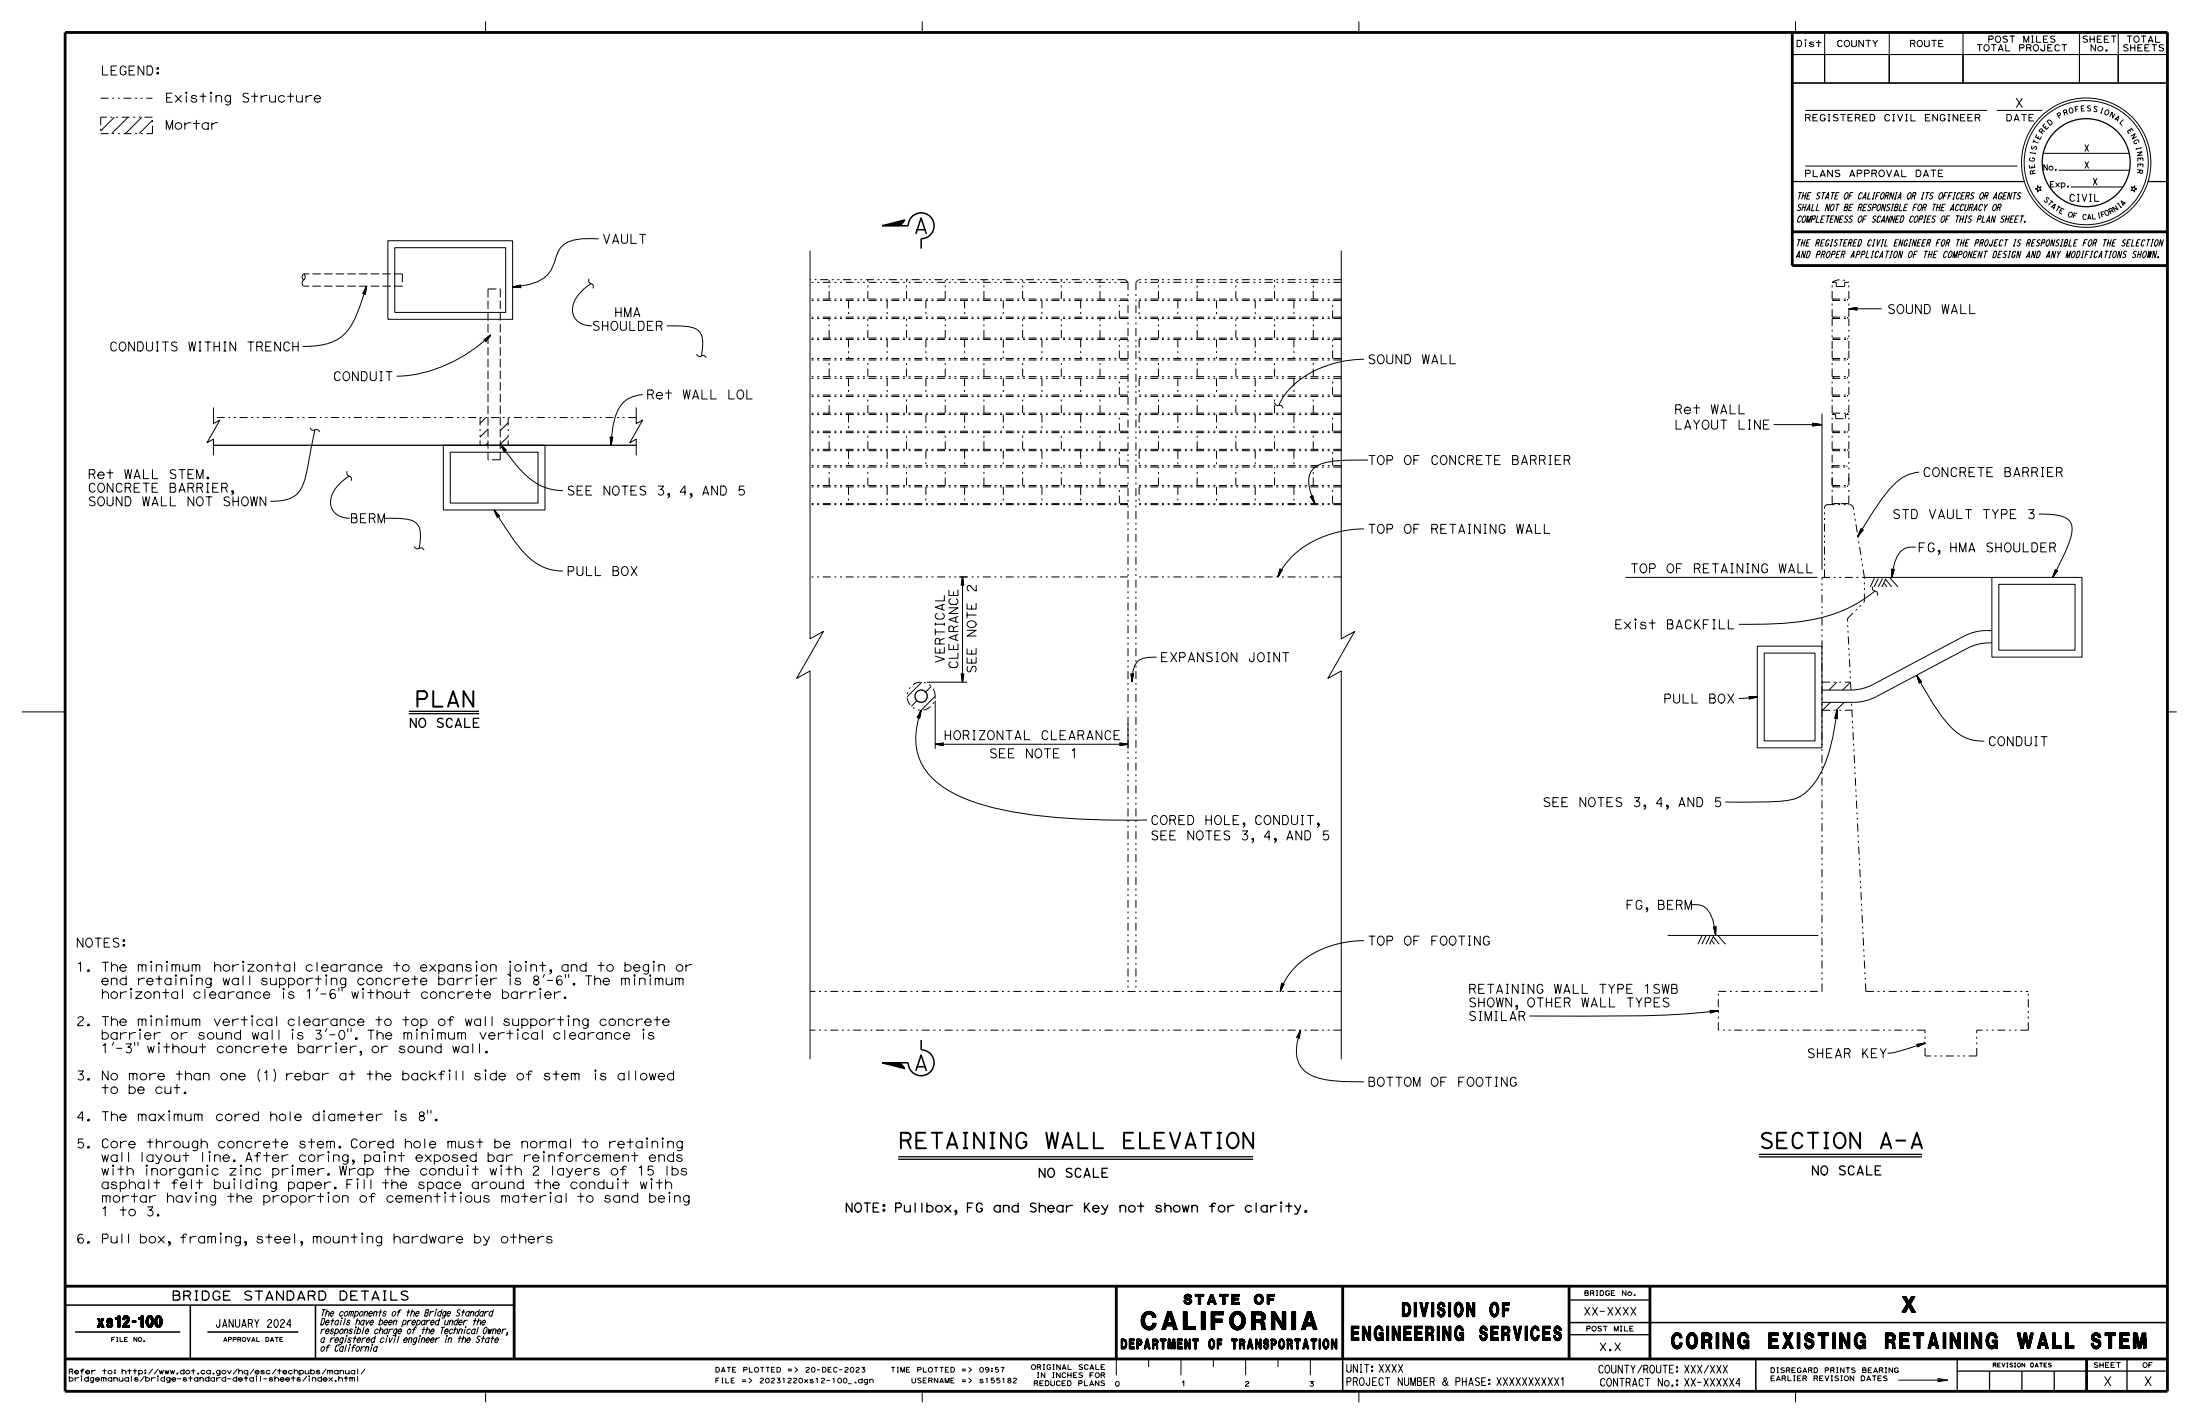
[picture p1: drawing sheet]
<svg xmlns="http://www.w3.org/2000/svg" width="432mm" height="279mm" viewBox="0 0 432 279" stroke-linecap="round" stroke-linejoin="round" font-family="sans-serif">
<g fill="none" stroke="#000" stroke-width=".2">
<path d="M36.6 18.8v1.3M41.4 18.8v1.3M95.3 4.2v2.2M181 4.2v2.2M266.7 4.2v2.2M351.8 10.7h6.3v5.6h-6.3zM351.8 10.7h73.6M352.4 4.2v2.2M354.4 8.3v.9M358.1 10.7h12.7v5.6h-12.7zM358.1 6.4v9.9M370.8 6.4v9.9"/>
<path d="M370.8 10.7h14.5v5.6h-14.5zM385.3 10.7h22.8v5.6h-22.8zM385.3 6.4v9.9M408.1 6.4v9.9M408.1 10.7h7.7v5.6h-7.7zM415.8 6.4v9.9M415.8 10.7h9.6v5.6h-9.6zM22.5 23l-2.7 2.7M25.1 23l-3.2 3.2M27.8 23l-3.2 3.2M29.9 23.6l-2.6 2.6M354.3 32.6h41.7"/>
<path d="M354.3 21.7h35.7M391.9 21.7h9M399.9 36.4l.3 .4 .4-.1-.2 .3 .2 .4-.4-.1-.3 .4v-.5l-.4-.1 .4-.2zM401 30.1h16.9M404 33.4h14M406.5 36.7h10.2M418.3 36.7l.4 .1 .3-.3v.4l.4 .2-.4 .1v.5l-.3-.4-.4 .1 .2-.4zM72 56.1l-.5 1.5M72 56.1l-.7 1.5M72 56.1l-.8 1.6 .3-.1M72 56.1l-.4 1.6M72 56.1l-.3 1.7-.2-.2"/>
<path d="M72 56.1l-.6 1.5M72 56.1l-.3 1.7M72 56.2l-1.1 3.2a14.2 14.2 0 0 1-3.7 6.5 11.5 11.5 0 0 1-7.8 2.1M76.1 47.2h24.5v15.5h-24.5zM77.5 48.6h21.8v12.7h-21.8zM100.6 56.3l1.7 .2-.1-.2M100.6 56.3h1.6M100.6 56.3l1.6 .1M102.1 56.2l-1.5 .1M102.1 56.2l.1 .1M102.1 56.1l-1.5 .2M102.2 56.3h-1.6"/>
<path d="M102.2 56l-.1 .2M102.2 56l.1-.1-1.7 .4M102.2 56l-1.6 .3M115.6 54.7a.84 .84 0 0 0 .7 1.1l.1 .8M116 55.6a7.6 7.6 0 0 0-3.6 4.7 3.1 3.1 0 0 0 2.7 3.5l1 .1M117.5 46.9a11.7 11.7 0 0 0-6.6 .9 6.1 6.1 0 0 0-2.1 3.7 5.8 5.8 0 0 1-4.7 4.3l-3.5 .5M159 49.2v76.1l2.6-1.4-5.2 9.2 2.6-1.4v76.1M263.3 49.2v76.1l2.6-1.4-5.3 9.2 2.7-1.4v76.1M41.9 80v3.1l1.3-.7-2.6 4.5 1.3-.7v3.1M95.2 66.8l.1 .2M96.3 65.7a28.2 28.2 0 0 1-18.4 8.1M96.3 65.7l-1 1.2"/>
<path d="M96.3 65.7l-1.1 1.1M96.3 65.7l-1 1.4v-.1M96.3 65.7l-1.2 1.1M96.3 65.7l-1 1.3M96.3 65.7l-1.3 1M96.3 65.7l-1.4 1 .3 .1M124.9 80v3.1l1.2-.7-2.5 4.5 1.3-.7v3.1M126.1 77.4a5.8 5.8 0 0 0-5.6 5.2l-.4 3-.2 1.8M130.9 63.9h1.3a10.1 10.1 0 0 1 4.6 .8 2.9 2.9 0 0 1 1.1 2.6l-.2 2.5M136.7 69.5a.85 .85 0 0 0 1.3 .2l.6 .5M250.1 79a.84 .84 0 0 0 1.3 .5l.4 .6M267.7 70.5a20.8 20.8 0 0 0-14.5 5.7l-1.6 2.1-.6 1.2"/>
<path d="M362.9 60.6h6.4M362.9 60.6l1.6 .2M362.9 60.6l1.6 .1M362.9 60.6l1.5 .1M364.4 60.5l-1.5 .1M364.5 60.4l-.1 .2 .1 .3-1.6-.3M364.5 60.4v-.1l-1.6 .3M364.5 60.4l-1.6 .2M60.9 84a.85 .85 0 0 0 1.3 .3l.6 .4M61.8 84.4l-1.3 6.8a10 10 0 0 1-2.3 5.8 6 6 0 0 1-3.7 1.3l-1.4 .1M68.1 92.5a.84 .84 0 0 0 .8 1.1v.7M68.5 93.4a7.6 7.6 0 0 0-3.6 4.6 3.1 3.1 0 0 0 2.7 3.6l1.1 .1"/>
<path d="M87 87.4h20v12.7h-20zM88.4 88.7h17.2v10h-17.2zM95.4 81.9l-1.2 1.2M95.8 84.2l-1.6 1.6M95.8 86.9l-.5 .5M98.2 87.2l.8 1.4M98.2 87.2l.9 1.2M98.2 87.2l1.1 1.2M98.2 87.2l1.2 1.1-.3 .1M98.2 87.2l.8 1.3M98.2 87.2l1.1 1.1M98.2 87.2l1 1.2"/>
<path d="M98.2 87.2l.8 1.5v-.2M98.2 87.2a32.5 32.5 0 0 0 6.5 7.2 9.9 9.9 0 0 0 5.8 1.9M99.1 88.4l-.1 .1M99.7 85.6l-1.5 1.6M99.7 82.9l-1.5 1.6M119.8 85.7l.1 1.7M119.9 85.8l.1 .1M119.9 85.8l-.2-.1 .2 1.7M119.9 85.8v1.6M120 85.9l-.1 1.5M120.1 85.8l-.2 1.6M120.1 85.8l.2-.1-.4 1.7"/>
<path d="M120.1 85.8l-.1 .1M120.2 85.8l-.3 1.6M257.2 97.4l.9 1.4M257.3 97.4h-.2l1 1.4M257.3 97.4l.8 1.4M257.3 97.4l.2 .1M257.4 97.4l.7 1.4M257.5 97.5l.6 1.3M257.5 97.4l.6 1.4M257.5 97.3l.1-.1 .5 1.6M257.5 97.3v.2M257.5 97.3l.6 1.5"/>
<path d="M257.6 97.3l.5 1.5M268.5 90.3h-4.4a9.8 9.8 0 0 0-6.3 1.7 3.8 3.8 0 0 0-.8 3.7l1.1 3.1M348.1 83.3h9.4M355.7 83.1l1.8 .2M355.8 83.2l-.1-.2 1.8 .3M355.8 83.2l.1 .1M355.8 83.2l1.7 .1M355.9 83.3h1.6M355.9 83.3l-.1 .2M357.5 83.3l-1.7 .1M357.5 83.3l-1.7 .2M357.5 83.3l-1.8 .3 .1-.1"/>
<path d="M357.5 83.3l-1.8 .2M357.6 81.2v30.6M376.7 92.6a8.7 8.7 0 0 0-6.4 4.1l-2 2.7-3.7 5.8M75.5 101.7h1.3a10.1 10.1 0 0 1 4.6 .7 2.9 2.9 0 0 1 1.1 2.7l-.2 2.5M81.3 107.2a.85 .85 0 0 0 1.3 .3l.6 .4M97 100.1l.8 1.2M97 100.1l1.1 1.2h-.2M97 100.1l.7 1.4M97 100.1l.7 1.3M97 100.1l1 1.2M97 100.1l.7 1.5M97 100.1l.9 1.2"/>
<path d="M97 100.1l.6 1.5 .1-.1M97 100.1a43 43 0 0 0 7.1 9.5 9.4 9.4 0 0 0 6.4 2.4M97.8 101.3l-.1 .2M97.9 101.3h-.1M188.2 113.2h1.6M188.9 113.2l-.3 1.7 .3-.2 .2 .1M188.9 113.2l-.2 1.6M188.9 113.2v20.7M188.9 113.2l.3 1.7-.1-.1M188.9 113.2l-.1 1.6M188.9 113.2l-.1 1.5M188.9 113.2l.2 1.6"/>
<path d="M188.9 113.2l.1 1.5M251.3 111.6l-.5 1.6M251.3 111.7l-.1-.1-.4 1.6M251.3 111.7l-.5 1.5M251.3 111.7l.1 .1M251.4 111.8l-.6 1.4M251.5 111.8l-.7 1.4M251.6 111.8l-.8 1.4M251.6 111.8h.1l-.9 1.4M251.6 111.8h-.2M251.7 111.8l-.9 1.4M267.7 103.8a19.8 19.8 0 0 0-15.5 6.9l-1.4 2.5"/>
<path d="M319 113.3h37.7M365.3 103.7l-.7 1.5M365.3 103.8v-.1l-.7 1.5M365.3 103.8l-.7 1.4M365.3 103.8l.1 .2M365.4 103.9l-.8 1.3M365.4 104l.3-.1-1.1 1.3M365.4 104l-.8 1.2M365.5 104l-.9 1.2M365.6 104l-1 1.2M365.7 104l-1.1 1.2M365.9 113.3h25.1"/>
<path d="M367.5 115.1a.85 .85 0 0 0 .9 1l.1 .8M367.9 113.5l-.8 1.6M368 116a29 29 0 0 1-16.9 6.2l-4.9 .3h-4.9M368.7 113.5l-.9 1.6M369.5 113.5l-.8 1.6M369.5 115.1h.1M369.8 114.4l.6 .7M370.1 113.7l1.2 1.4M370.2 113.5l-.8 1.6M370.9 113.4l1.6 1.7M371.3 111.7v1.6M371.4 111.7l-.1-.1v1.7"/>
<path d="M371.4 111.7l.1 .1M371.4 111.7l-.1 1.6M371.5 111.8l-.2 1.5M371.6 111.8l-.3 1.5M371.7 111.7l-.2 .1M371.7 111.7h.1l-.5 1.6M371.7 111.7l-.4 1.6M371.8 111.7l-.5 1.6M376 107.4a3.4 3.4 0 0 0-4.1 2.8l-.6 3.1M391 113.3h17.6v15.6h-17.6zM392.3 114.7h15v12.9h-15zM400.1 100.9a11.1 11.1 0 0 1 5.7 .9 2.57 2.57 0 0 1 .8 2.8 35.1 35.1 0 0 1-3.7 8.7"/>
<path d="M403.5 111.8l-.6 1.5M403.5 111.8l.1 .2M403.5 111.8l-.1-.1-.5 1.6M403.5 111.9l-.6 1.4M403.6 112l.3-.1-1 1.4M403.6 112l-.7 1.3M403.7 112l-.8 1.3M403.8 112l-.9 1.3M4.3 139.7h8.5M180 137.5l-1.1 1.1M180.8 139.4l-.4 1.4M180.8 139.4l-.8 1.4h.1"/>
<path d="M180.8 139.4l-.3 1.6-.2-.2M180.8 139.4l-.7 1.4M180.8 139.4l-.6 1.4M180.8 139.4l-.3 1.6M180.8 139.4l-.4 1.5M180.8 139.4l-.5 1.4M180.8 139.4a12.7 12.7 0 0 0 .2 10.8 16.4 16.4 0 0 0 8.8 6.7 71.7 71.7 0 0 0 21.5 3.8l6.7 .2h7.1M180.9 133.8l-2.9 2.9M181.9 133.9h7.9M182.8 134.7l-1.1 1.1M183.6 136.6l-2.8 2.8M183.6 137.5v9.4"/>
<path d="M188.7 132.2l.2 1.7M188.8 132.3l-.2-.1 .3 1.7M188.8 132.3l.1 1.6M188.8 132.3h.3M189 132.3l-.1 1.6M189.1 132.3l-.2 1.6M189.1 132.3l.1-.1-.3 1.7M189.1 132.2l-.2 1.7M222 132.2l.2 1.6M222.1 132.2l.1 .1M222.1 132.2l-.1-.1 .2 1.7M222.1 132.2l.1 1.6"/>
<path d="M222.2 132.3v1.5M222.2 132.3l.3-.1-.3 1.6M222.3 132.3l-.1 1.5M222.4 132.2l-.2 1.6M227 128.9a6.1 6.1 0 0 0-3.6 .8 4.1 4.1 0 0 0-1.1 2.9l-.1 1.2M321 122.1v1.3M343.3 136.7l1.6 .1M343.3 136.8h1.6M343.4 136.9l-.1 .1M344.9 136.8l-3.6 .3M344.9 136.8l-1.6 .2M344.9 136.8l-1.5 .2"/>
<path d="M344.9 136.8l-1.5 .1M344.9 126.8h12.7v19.9h-12.7zM344.9 136.8l-1.6 .4v-.2M344.9 136.8h-1.5M344.9 136.8l-1.6 .3M344.9 136.8l-1.7-.2 .2 .3M346.3 128.1h9.9v17.3h-9.9zM357.8 133.8l-.2 .3M359.3 137.8l-1.6 1.6M360.5 133.8l-1.5 1.6M360.5 139.4a32 32 0 0 1-3.8 13.5 8.1 8.1 0 0 1-7.1 4.3l-11 .2M360.5 139.4l.1 1.7-.1-.1"/>
<path d="M360.5 139.4l-.3 1.5M360.5 139.4l-.2 1.5M360.5 139.4l.1 1.6M360.5 139.4v1.6M360.5 139.4l-.3 1.6M360.5 139.4l-.4 1.6 .1-.1M360.5 139.4l-.1 1.5M361.9 137.8l-1.5 1.6M363.2 133.9l-1.5 1.5M376.2 132.5l1.3 2.4a29.8 29.8 0 0 0 7 9.1 8.1 8.1 0 0 0 5 1.4M376.2 132.5l.8 1.3M376.2 132.5l.6 1.5"/>
<path d="M376.2 132.5l1 1.3h-.2M376.2 132.5l.6 1.4M376.2 132.5l.9 1.3M376.2 132.5l.5 1.6 .2-.3M376.2 132.5l.7 1.3M376.9 133.8h.1M391 123.7a10.1 10.1 0 0 0-5.5 1.1l-19 10-2.6 .6h-6.3M391 126.1a9.7 9.7 0 0 0-4.9 1.1l-19.1 10-2.5 .6h-6.9M425.4 139.7h1.8M180.3 140.8h-.2M183.6 146l1.6 .2M183.6 146h37.8"/>
<path d="M183.6 146l1.5 .2M183.6 146l1.5 .1M185.1 146h-1.5M185.1 145.9l.1-.1-1.6 .2M185.1 145.9l-1.5 .1M185.1 145.9l-.1 .1 .2 .3-1.6-.3M185.2 145.8l-1.6 .2M219.8 145.8l1.6 .2M219.8 145.9l-.1-.1 1.7 .2M219.8 145.9l.1 .1-.2 .3 1.7-.3M219.8 145.9l1.6 .1M219.9 146h1.5"/>
<path d="M221.4 146l-1.5 .1M221.4 146l-1.6 .2M221.4 142v4.9M360.4 140.9l.1 .1M360.4 140.9h-.2M332 177.5a3.4 3.4 0 0 1 4.1 2.9l.6 3M25.7 194.6v1.3M29.7 189.3v1.3M29.7 200v1.2M32.8 189.3v1.3M32.8 200v1.2M34.5 192v1.2"/>
<path d="M37.6 192v1.2M47.7 189.3v1.3M49.5 200v1.2M55.7 194.6v1.3M62.4 193.8l-.3 .6M64 192v1.2M66.5 193.8v.6M67.1 193.8v.6M71.3 194.6v1.3M93.5 189.3v1.3M93.5 192v1.2M100.1 192v1.2"/>
<path d="M100.1 189.3v1.6a.28 .28 0 0 1-.1 .3 .28 .28 0 0 1-.3-.1M103.2 189.3v1.3M106 194.6v1.3M106.9 191.2l-.3 .6M111 191.2v.6M111.6 200v1.2M111.6 191.2v.6M124.5 192v1.2M127.6 192v1.2M128.3 189.3v1.3M251.6 192.9l-.3 1.6M251.6 193l-.1-.2-.2 1.7"/>
<path d="M251.6 193l-.3 1.5M251.6 193l.2 .1M251.7 193l-.4 1.5M251.8 193.1l-.5 1.4M251.9 193.1l.2-.1-.8 1.5M251.9 193.1h-.1M251.9 193.1l-.6 1.4M252 193l-.7 1.5M267.7 184.6a18.6 18.6 0 0 0-14.5 6.3l-1.4 2.3-.5 1.3M327.3 183.5h29.6M334.1 183.6l-.9 1.7M334.8 183.6l-.8 1.7"/>
<path d="M335.6 183.6l-.8 1.7M335.7 185.2l.1 .1M335.8 198.5l-.1 .1M336 184.6l.5 .7M336.3 183.8l1.1 1.5M336.3 183.6l-.8 1.7M336.4 181.8l.3 1.6M336.4 181.9l.3 1.5M336.5 181.9l.2 1.5M336.6 182l.1 1.4M336.6 182l-.3-.2 .4 1.6M336.6 181.9l.1 1.5"/>
<path d="M336.7 181.9v1.5M336.7 181.9l.1-.1-.1 1.6M336.7 181.9l-.1 .1M336.8 181.8l-.1 1.6M337.1 183.5l1.6 1.8M337.3 198.3l-1.6 .3M337.3 198.3l-1.5 .2M337.3 198.3h-1.7M337.3 198.3l-1.7-.1 .2 .3M337.3 198.3a230.6 230.6 0 0 1-30.3 1.1l-6.8-.1M337.3 198.3l-1.7 .5 .1-.2M337.3 198.3l-1.6 .1"/>
<path d="M337.3 198.3l-1.6 .4M22.3 204.5l-.3 .6M26.4 204.5v.6M27.1 204.5v.6M27.5 202.6v1.3M31.2 205.3v1.3M33.2 218.6v1.3M51 209.8a2.22 2.22 0 0 0 0 2.4M53.8 209.8a2.22 2.22 0 0 1 0 2.4M57.4 202.6v1.3M63.6 218.6v1.3M64.2 201.8l-.3 .6"/>
<path d="M66 205.3v1.3M68.3 201.8v.6M68.9 201.8v.6M77.7 218.6v1.3M81.8 202.6v1.3M83.9 217.8v.6M84.6 217.8v.6M84.9 202.6v1.3M88.2 210.6v1.3M95.3 210.6v1.3M101.6 202.6v1.3M116.9 210.6v1.3"/>
<path d="M126.3 202.6v1.3M254.8 203.5l.1 .2M255.3 202.1a8.7 8.7 0 0 0-.2 6.9 7.4 7.4 0 0 0 5.7 3l2.7 .2 4.2 .1M255.3 202.1l-.8 1.5 .3-.1M255.3 202.1l-.8 1.5M255.3 202.1l-.4 1.6M255.3 202.1l-.3 1.7-.1-.1M255.3 202.1l-.7 1.5M255.3 202.1l-.6 1.5M255.3 202.1l-.5 1.5M255.3 202.1l-.5 1.4M376.3 205l.1 .1"/>
<path d="M377.8 204.7l-1.4 .6M377.8 204.7l-1.4 .4M377.8 204.7l-1.6 .3M377.8 204.7l-1.4 .5M377.8 204.7l-1.5 .7 .1-.3M377.8 204.7l-1.5 .3M377.8 204.7l-1.4 .7M377.8 204.7l-1.6 .2 .1 .1M377.8 204.7a28.3 28.3 0 0 1-7.3 2M22.2 229.3v1.3M28.8 229.3v1.3M38.5 234.6v1.3"/>
<path d="M40.7 229.3v1.3M41.1 226.6v1.3M46 232v1.2M47.3 229.3v1.3M50.4 232v1.2M57.4 229.3v1.3M64.5 226.6v1.3M64.5 234.6v1.3M70.2 232v1.2M75.5 226.6v1.3M87.4 234.6v1.3M90.4 234.6v1.3"/>
<path d="M91.8 229.3v1.3M98.4 229.3v1.3M106.7 226.6v1.3M108.1 234.6v1.3M121.3 232v1.2M127 224v1.2M127.9 232v1.2M130.1 224v1.2M131.4 234.6v1.3M43.3 242.6v1.3M67 259.1l-.2 .9M71.1 242.6v1.3"/>
<path d="M85.6 257.3l-.3 .9M16 270.3v.7M31 270.3v.7M50.3 270.3v.7M60.7 270.3v.7M67.9 262.5l-.2 .9M68.6 264.2l-.2 1M69.8 260.8l-.3 .9M73 264.2l-.3 1M75.9 262.5l-.2 .9M77.6 262.5l-.3 .9M82.4 262.5l-.3 .9"/>
<path d="M87.6 262.5l-.2 .9M91.3 260.8l-.2 .9M95.3 273v2.1M181 273v2.1M219.1 266.6v3.2M225.4 266.6v1.6M231.8 266.6v3.2M238.1 266.6v1.6M244.5 266.6v3.2M250.8 266.6v1.6M257.2 266.6v3.2M266.7 273v2.1"/>
<path d="M352.4 273v2.1M372.6 270.8h8.8M380.4 270.5l1.9 .3-1.9 .3zM380.7 270.7l.6 .1-.6 .1z"/>
<circle cx="36.6" cy="18.2" r=".13"/>
<circle cx="41.4" cy="18.2" r=".13"/>
<circle cx="354.4" cy="7.9" r=".09"/>
<circle cx="409.5" cy="31.9" r="12.7"/>
<circle cx="409.5" cy="31.9" r="12.2"/>
<circle cx="321" cy="121.5" r=".13"/>
<circle cx="25.7" cy="194.1" r=".13"/>
<circle cx="29.7" cy="199.4" r=".13"/>
<circle cx="29.7" cy="188.7" r=".13"/>
<circle cx="32.8" cy="199.4" r=".13"/>
<circle cx="32.8" cy="188.7" r=".13"/>
<circle cx="34.5" cy="191.4" r=".13"/>
<circle cx="37.6" cy="191.4" r=".13"/>
<circle cx="47.7" cy="188.7" r=".13"/>
<circle cx="49.5" cy="199.4" r=".13"/>
<circle cx="55.7" cy="194.1" r=".13"/>
<circle cx="64" cy="191.4" r=".13"/>
<circle cx="71.2" cy="194.1" r=".13"/>
<circle cx="93.5" cy="188.7" r=".13"/>
<circle cx="93.5" cy="191.4" r=".13"/>
<circle cx="100.1" cy="191.4" r=".13"/>
<circle cx="100.1" cy="188.7" r=".12"/>
<circle cx="103.2" cy="188.7" r=".13"/>
<circle cx="106" cy="194.1" r=".13"/>
<circle cx="111.6" cy="199.4" r=".13"/>
<circle cx="124.5" cy="191.4" r=".13"/>
<circle cx="127.6" cy="191.4" r=".13"/>
<circle cx="128.3" cy="188.7" r=".13"/>
<circle cx="27.5" cy="202.1" r=".13"/>
<circle cx="31.2" cy="204.7" r=".13"/>
<circle cx="33.2" cy="218.1" r=".13"/>
<circle cx="57.4" cy="202.1" r=".13"/>
<circle cx="63.6" cy="218.1" r=".13"/>
<circle cx="66" cy="204.7" r=".13"/>
<circle cx="77.7" cy="218.1" r=".13"/>
<circle cx="81.8" cy="202.1" r=".13"/>
<circle cx="84.9" cy="202.1" r=".13"/>
<circle cx="88.2" cy="210.1" r=".13"/>
<circle cx="95.3" cy="210.1" r=".13"/>
<circle cx="101.6" cy="202.1" r=".13"/>
<circle cx="116.9" cy="210.1" r=".13"/>
<circle cx="126.3" cy="202.1" r=".13"/>
<circle cx="22.2" cy="228.7" r=".13"/>
<circle cx="28.8" cy="228.7" r=".13"/>
<circle cx="38.5" cy="234.1" r=".13"/>
<circle cx="40.7" cy="228.7" r=".13"/>
<circle cx="41.1" cy="226.1" r=".13"/>
<circle cx="46" cy="231.4" r=".13"/>
<circle cx="47.3" cy="228.7" r=".13"/>
<circle cx="50.4" cy="231.4" r=".13"/>
<circle cx="57.4" cy="228.7" r=".13"/>
<circle cx="64.5" cy="226.1" r=".13"/>
<circle cx="64.5" cy="234.1" r=".13"/>
<circle cx="70.2" cy="231.4" r=".13"/>
<circle cx="75.5" cy="226.1" r=".13"/>
<circle cx="87.4" cy="234.1" r=".13"/>
<circle cx="90.4" cy="234.1" r=".13"/>
<circle cx="91.8" cy="228.7" r=".13"/>
<circle cx="98.4" cy="228.7" r=".13"/>
<circle cx="106.7" cy="226.1" r=".13"/>
<circle cx="108.1" cy="234.1" r=".13"/>
<circle cx="121.3" cy="231.4" r=".13"/>
<circle cx="127" cy="223.4" r=".13"/>
<circle cx="127.9" cy="231.4" r=".13"/>
<circle cx="130.1" cy="223.4" r=".13"/>
<circle cx="131.4" cy="234.1" r=".13"/>
<circle cx="43.3" cy="242.1" r=".13"/>
<circle cx="67.1" cy="258.7" r=".08"/>
<circle cx="71.1" cy="242.1" r=".13"/>
<circle cx="85.7" cy="256.9" r=".08"/>
<circle cx="16" cy="270" r=".07"/>
<circle cx="31" cy="270" r=".07"/>
<circle cx="50.3" cy="270" r=".07"/>
<circle cx="60.7" cy="270" r=".07"/>
<circle cx="68" cy="262.1" r=".08"/>
<circle cx="68.7" cy="263.8" r=".08"/>
<circle cx="69.9" cy="260.4" r=".08"/>
<circle cx="73.1" cy="263.8" r=".08"/>
<circle cx="76" cy="262.1" r=".08"/>
<circle cx="77.7" cy="262.1" r=".08"/>
<circle cx="82.5" cy="262.1" r=".08"/>
<circle cx="87.7" cy="262.1" r=".08"/>
<circle cx="91.4" cy="260.4" r=".08"/>
</g>
<g fill="none" stroke="#000" stroke-width=".25">
<path d="M351.8 16.3h73.6M351.8 35.6h45.5M421.6 35.6h3.8M41.9 87.4h83M80.2 139.6h13.8M80.2 140h13.8M176.3 227h69.7M176.3 227.5h69.7M251.4 236.5v1.3M345.2 226.5h32M345.2 227h32M308 255.1h15.8"/>
<path d="M308 261.9h15.8M384.1 266.6v6.4M384.1 269h41.3M390.5 269v4M396.8 269v4M403.2 269v4M417.5 266.6v6.4"/>
<circle cx="409.5" cy="31.9" r="8.6"/>
<circle cx="180.8" cy="136.6" r="1.2"/>
<circle cx="251.4" cy="236" r=".13"/>
</g>
<path d="M12.8 6.4h412.6v266.6h-412.6zM351.8 6.4v45.7h73.6M351.8 45.5h73.6M12.8 252.4h412.6M100.9 252.4v14.2M219.1 252.4v14.2M263.5 252.4v14.2M308 252.4v14.2M323.8 252.4v14.2M12.8 266.6h412.6M409.5 266.7v6.3" fill="none" stroke="#000" stroke-width=".55"/>
<g fill="none" stroke="#000" stroke-width=".3">
<path d="M176.7 44.3l.9-1.1-4.5 1.1h5.2a2.54 2.54 0 0 1 2.5-2.5 2.54 2.54 0 0 1 2.5 2.5 2.54 2.54 0 0 1-2.5 2.5v2M176.8 44.1l-.7 .2M177 43.9l-1.7 .4M177.2 43.6l-2.6 .7M177.4 43.4l-3.6 .9M173.8 208.5l3.6 .9M174.6 208.5l2.6 .7M175.3 208.5l1.7 .5M176.1 208.5l.7 .2M180.8 204.1v1.9a2.54 2.54 0 0 1 2.5 2.5 2.54 2.54 0 0 1-2.5 2.6 2.54 2.54 0 0 1-2.5-2.6h-5.2l4.5 1.2-.9-1.2M12.8 256.1h88.1M37.4 256.1v10.5"/>
<path d="M61.9 256.1v10.5M308 259.5h117.4M14.7 261.4h20.7M40.7 261.4h17.9M263.5 266.6v6.4M344.6 266.6v6.4"/>
</g>
<g fill="none" stroke="#000" stroke-width=".2" stroke-dasharray="1.6 .7 .4 .7 .4 .7" stroke-linecap="butt">
<path d="M19.7 19.3h10.2M19.8 23v3.2M19.8 26.2h10.1M29.9 26.2v-3.2M29.9 23h-10.1M162.7 58.7v-3.8M166.5 58.9v3.3M170.3 58.7v-3.8M174.1 58.9v3.3M177.9 58.7v-3.8M181.7 58.9v3.3M185.5 58.7v-3.8"/>
<path d="M189.3 58.9v3.3M193.1 58.7v-3.8M196.9 58.9v3.3M200.7 58.7v-3.8M204.5 58.9v3.3M208.3 58.7v-3.8M212.1 58.9v3.3M215.9 58.7v-3.8M220.9 54.9h-61.9M220.9 54.9l.5 .5M221.4 55.4v139.1M221.4 58.7h-62.4"/>
<path d="M221.4 58.9h-62.4M221.4 55.4h-62.4M223 55.4v139.1M223.5 54.9l-.5 .5M223.6 58.9v3.3M227.4 58.7v-3.8M231.2 58.9v3.3M235 58.7v-3.8M238.8 58.9v3.3M242.6 58.7v-3.8M246.4 58.9v3.3M250.2 58.7v-3.8"/>
<path d="M254 58.9v3.3M257.8 58.7v-3.8M263.3 54.9h-39.8M263.3 58.7h-40.3M263.3 58.9h-40.3M263.3 55.4h-40.3M359.6 55.4h.8M359.6 58.7h3.3M359.6 58.9h3.3M359.6 58.7v-3.3M359.6 55.4a2.85 2.85 0 0 1 3.3 0M359.9 58.9v-.2"/>
<path d="M360.4 56.2h1.7M360.4 56.2v-.8M362.1 55.4h.8M362.1 56.2v-.8M362.6 58.7v.2M362.9 58.7v-3.3M162.7 66.3v-3.8M162.7 73.9v-3.3M166.5 66.6v3.7M166.5 74.2v3.3M170.3 66.3v-3.8M170.3 73.9v-3.3"/>
<path d="M174.1 66.6v3.7M174.1 74.2v3.3M177.9 66.3v-3.8M177.9 73.9v-3.3M181.7 66.6v3.7M181.7 74.2v3.3M185.5 66.3v-3.8M185.5 73.9v-3.3M189.3 66.6v3.7M189.3 74.2v3.3M193.1 66.3v-3.8M193.1 73.9v-3.3"/>
<path d="M196.9 66.6v3.7M196.9 74.2v3.3M200.7 66.3v-3.8M200.7 73.9v-3.3M204.5 66.6v3.7M204.5 74.2v3.3M208.3 66.3v-3.8M208.3 73.9v-3.3M212.1 66.6v3.7M212.1 74.2v3.3M215.9 73.9v-3.3M215.9 66.3v-3.8"/>
<path d="M219.7 77.5v-3.3M219.7 70.3v-3.7M219.7 62.5v-3.6M221.4 62.2h-62.4M221.4 62.5h-62.4M221.4 66.3h-62.4M221.4 66.6h-62.4M221.4 70.3h-62.4M221.4 70.6h-62.4M221.4 73.9h-62.4M221.4 74.2h-62.4M221.4 77.5h-62.4"/>
<path d="M221.4 77.8h-62.4M223.6 66.6v3.7M223.6 74.2v3.3M227.4 66.3v-3.8M227.4 73.9v-3.3M231.2 66.6v3.7M231.2 74.2v3.3M235 66.3v-3.8M235 73.9v-3.3M238.8 66.6v3.7M238.8 74.2v3.3M242.6 66.3v-3.8"/>
<path d="M242.6 73.9v-3.3M246.4 66.6v3.7M246.4 74.2v3.3M250.2 66.3v-3.8M250.2 73.9v-3.3M254 66.6v3.7M254 74.2v3.3M257.8 66.3v-3.8M257.8 73.9v-3.3M261.6 62.5v-3.6M261.6 70.3v-3.7M261.6 77.5v-3.3"/>
<path d="M263.3 62.2h-40.3M263.3 62.5h-40.3M263.3 66.3h-40.3M263.3 66.6h-40.3M263.3 70.3h-40.3M263.3 70.6h-40.3M263.3 73.9h-40.3M263.3 74.2h-40.3M263.3 77.5h-40.3M263.3 77.8h-40.3M359.6 70.3h3.3M359.6 62.5h3.3"/>
<path d="M359.6 62.2h3.3M359.6 62.2v-3.3M359.6 68.5v-6M359.6 77.8h3.3M359.6 77.5h3.3M359.6 77.5v-3.3M359.6 74.2h3.3M359.6 70.3v-1.8M359.6 73.9h3.3M359.6 73.9v-3.3M359.6 70.6h3.3M359.6 66.6h3.3"/>
<path d="M359.6 66.3h3.3M359.9 62.5v-.3M359.9 77.8v-.3M359.9 74.2v-.2M359.9 70.6v-.2M359.9 66.6v-.3M362.6 62.2v.3M362.6 77.8v-.3M362.6 74.2v-.2M362.6 70.6v-.2M362.7 66.3v.3M362.9 62.2v-3.3"/>
<path d="M362.9 68.5v-6M362.9 77.5v-3.3M362.9 70.3v-1.8M362.9 73.9v-3.3M94.2 81.9v5.5M99.7 81.9v5.5M124.9 81.9h-83M162.7 81.1v-3.3M162.7 88.2v-3.3M162.7 95.3v-3.7M166.5 81.3v3.3M166.5 88.4v3"/>
<path d="M166.5 95.5v3.3M170.3 81.1v-3.3M170.3 88.2v-3.3M170.3 95.3v-3.7M174.1 81.3v3.3M174.1 88.4v3M174.1 95.5v3.3M177.9 81.1v-3.3M177.9 88.2v-3.3M177.9 95.3v-3.7M181.7 81.3v3.3M181.7 88.4v3"/>
<path d="M181.7 95.5v3.3M185.5 81.1v-3.3M185.5 88.2v-3.3M185.5 95.3v-3.7M189.3 81.3v3.3M189.3 88.4v3M189.3 95.5v3.3M193.1 81.1v-3.3M193.1 88.2v-3.3M193.1 95.3v-3.7M196.9 81.3v3.3M196.9 88.4v3"/>
<path d="M196.9 95.5v3.3M200.7 81.1v-3.3M200.7 88.2v-3.3M200.7 95.3v-3.7M204.5 81.3v3.3M204.5 88.4v3M204.5 95.5v3.3M208.3 81.1v-3.3M208.3 88.2v-3.3M208.3 95.3v-3.7M212.1 81.3v3.3M212.1 88.4v3"/>
<path d="M212.1 95.5v3.3M215.9 95.3v-3.7M215.9 88.2v-3.3M215.9 81.1v-3.3M219.7 84.6v-3.3M219.7 91.4v-3M219.7 98.8v-3.3M221.4 99h-62.4M221.4 81.1h-62.4M221.4 81.3h-62.4M221.4 84.6h-62.4M221.4 88.2h-62.4"/>
<path d="M221.4 88.4h-62.4M221.4 91.4h-62.4M221.4 91.6h-62.4M221.4 95.3h-62.4M221.4 95.5h-62.4M221.4 98.8h-62.4M221.4 84.9h-62.4M223.6 81.3v3.3M223.6 88.4v3M223.6 95.5v3.3M227.4 81.1v-3.3M227.4 88.2v-3.3"/>
<path d="M227.4 95.3v-3.7M231.2 81.3v3.3M231.2 88.4v3M231.2 95.5v3.3M235 81.1v-3.3M235 88.2v-3.3M235 95.3v-3.7M238.8 81.3v3.3M238.8 88.4v3M238.8 95.5v3.3M242.6 81.1v-3.3M242.6 88.2v-3.3"/>
<path d="M242.6 95.3v-3.7M246.4 81.3v3.3M246.4 88.4v3M246.4 95.5v3.3M250.2 81.1v-3.3M250.2 88.2v-3.3M250.2 95.3v-3.7M254 81.3v3.3M254 88.4v3M254 95.5v3.3M257.8 81.1v-3.3M257.8 88.2v-3.3"/>
<path d="M257.8 95.3v-3.7M261.6 84.6v-3.3M261.6 91.4v-3M261.6 98.8v-3.3M263.3 99h-40.3M263.3 81.1h-40.3M263.3 81.3h-40.3M263.3 84.6h-40.3M263.3 88.2h-40.3M263.3 88.4h-40.3M263.3 91.4h-40.3M263.3 91.6h-40.3"/>
<path d="M263.3 95.3h-40.3M263.3 95.5h-40.3M263.3 98.8h-40.3M263.3 84.9h-40.3M358.1 99.4l.4-.4M358.5 99h4.8M359.5 91.6h3.3M359.5 91.4h3.3M359.6 98.8h3.3M359.6 95.5h3.3M359.6 95.3h3.3M359.6 98.8v-3.3"/>
<path d="M359.6 95.3v-1.7M359.6 88.4h3.3M359.6 88.2h3.3M359.6 84.9h3.3M359.6 84.6h3.3M359.6 84.6v-3.3M359.6 95.3v-6.9M359.6 88.2v-3.3M359.6 81.3h.7M359.6 81.1h3.3M359.6 81.1v-3.3M359.8 91.6v-.2"/>
<path d="M359.8 99v-.2M359.9 95.5v-.2M359.9 88.4v-.2M359.9 84.9v-.3M359.9 81.3v-.2M360.3 82.2h1.9M360.3 82.2v-.9M362.2 81.3h.7M362.2 82.2v-.9M362.5 91.4v.2M362.6 95.5v-.2M362.6 88.4v-.2"/>
<path d="M362.6 84.9v-.3M362.6 81.3v-.3M362.8 99v-.2M362.9 98.8v-3.3M362.9 95.3v-1.8M362.9 94.4v-6M362.9 88.2v-3.3M362.9 84.6v-3.3M362.9 81.1v-3.3M362.9 98.8h-3.2M363.7 99.4l-.4-.4M221.4 113.2h-62.4"/>
<path d="M263.3 113.2h-40.3M357.6 113.3h8.3M358.1 113.3v-13.9M365.9 118.1v-4.8M365.9 113.3l-2.2-13.9M183.6 136.6a2.76 2.76 0 0 0-4.1-2.5 2.76 2.76 0 0 0-.3 4.7 2.76 2.76 0 0 0 4.3-1.8l.1-.4M357.6 133.8h5.6M357.6 139.4h5.9M362.6 121.4l3.3-3.3M363.3 135.4l-.7-14M263.3 194.5h-104.3M337.3 194.5h20.3"/>
<path d="M357.6 194.5v-81.2M366.2 194.5l-2.8-56.7M366.2 194.5h31.9M263.3 202.1h-104.3M337.3 202.1v-7.6M377.8 207.2v-5.1M377.8 202.1h-40.5M388 207.2v-5.1M388 207.2h-10.2M398.1 202.1v-7.6M398.1 202.1h-10.1"/>
</g>
<path d="M59.6 54.9l.3-.6-.3-.6M59.6 54.9l-.3-.6 .3-.6M59.6 54.9l-.3 .6 .3 .6M79 53.7h-19.4M79 56.1h-19.4M79 53.7v2.4M95.8 56.7v33.5M95.8 56.7h2.4M98.2 56.7v33.5M98.2 90.2h-2.4" fill="none" stroke="#000" stroke-width=".2" stroke-dasharray="1.7 .6" stroke-linecap="butt"/>
<text font-size="3.5" x="224" y="260.9">CALIFORNIA</text>
<g font-size="3">
<text x="179.2" y="45.8">A</text>
<text x="81.4" y="138.7">PLAN</text>
<text x="179.2" y="210">A</text>
<text x="176.3" y="225.3">RETAINING WALL ELEVATION</text>
<text x="345.2" y="225.3">SECTION A-A</text>
<text x="373.3" y="257.5">X</text>
<text x="328.1" y="264.6">CORING EXISTING RETAINING WALL STEM</text>
</g>
<g font-size="2.8">
<text x="265.2" y="263">ENGINEERING SERVICES</text>
<text x="275.2" y="258.3">DIVISION OF</text>
</g>
<text font-size="2.2" x="19.1" y="260.4">xs12-100</text>
<g font-size="1.9">
<text x="232.3" y="255.9">STATE OF</text>
<text x="220" y="264.7">DEPARTMENT OF TRANSPORTATION</text>
</g>
<g font-size="1.8">
<text x="19.7" y="14.7">LEGEND:</text>
<text x="32.4" y="20.1">Existing Structure</text>
<text x="395.4" y="21.1">X</text>
<text x="32.4" y="25.4">Mortar</text>
<text x="118.2" y="47.8">VAULT</text>
<text x="116.1" y="64.8">SHOULDER</text>
<text x="120.5" y="62.2">HMA</text>
<text x="370.4" y="61.5">SOUND WALL</text>
<text x="21.4" y="68.9">CONDUITS WITHIN TRENCH</text>
<text x="268.4" y="71.4">SOUND WALL</text>
<text x="65.3" y="74.7">CONDUIT</text>
<text x="126.8" y="78.3">Ret WALL LOL</text>
<text x="328.6" y="81.2">Ret WALL</text>
<text x="328.6" y="84.2">LAYOUT LINE</text>
<text x="17.2" y="93.9">Ret WALL STEM.</text>
<text x="268.4" y="91.2">TOP OF CONCRETE BARRIER</text>
<text x="377.3" y="93.5">CONCRETE BARRIER</text>
<text x="17.2" y="99.2">SOUND WALL NOT SHOWN</text>
<text x="17.2" y="96.6">CONCRETE BARRIER,</text>
<text x="111.2" y="97.1">SEE NOTES 3, 4, AND 5</text>
<text x="371.4" y="101.8">STD VAULT TYPE 3</text>
<text x="68.7" y="102.6">BERM</text>
<text x="268.4" y="104.7">TOP OF RETAINING WALL</text>
<text x="111.2" y="112.9">PULL BOX</text>
<text x="319.9" y="112.4">TOP OF RETAINING WALL</text>
<text x="376.4" y="108.3">FG, HMA SHOULDER</text>
<text x="191.6" y="116.3" transform="rotate(-90 191.6 116.3)">2</text>
<text x="191.6" y="125.1" transform="rotate(-90 191.6 125.1)">NOTE</text>
<text x="316.8" y="123.4">Exist BACKFILL</text>
<text x="185.3" y="130.2" transform="rotate(-90 185.3 130.2)">VERTICAL</text>
<text x="188" y="131.3" transform="rotate(-90 188 131.3)">CLEARANCE</text>
<text x="227.7" y="129.8">EXPANSION JOINT</text>
<text x="191.6" y="132.2" transform="rotate(-90 191.6 132.2)">SEE</text>
<text x="326.4" y="138">PULL BOX</text>
<text x="80.2" y="142.7">NO SCALE</text>
<text x="185.2" y="145.1">HORIZONTAL CLEARANCE</text>
<text x="194.1" y="148.7">SEE NOTE 1</text>
<text x="390.2" y="146.3">CONDUIT</text>
<text x="225.8" y="161.8">CORED HOLE, CONDUIT,</text>
<text x="302.7" y="158.3">SEE NOTES 3, 4, AND 5</text>
<text x="225.8" y="164.8">SEE NOTES 3, 4, AND 5</text>
<text x="319" y="178.4">FG, BERM</text>
<text x="14.8" y="185.8">NOTES:</text>
<text x="268.4" y="185.4">TOP OF FOOTING</text>
<text x="14.9" y="190.6">1.</text>
<text x="19.8" y="190.6">The minimum horizontal clearance to expansion joint, and to begin or</text>
<text x="19.8" y="195.9">horizontal clearance is 1'-6&quot; without concrete barrier.</text>
<text x="19.8" y="193.2">end retaining wall supporting concrete barrier is 8'-6&quot;. The minimum</text>
<text x="288.1" y="197.6">SHOWN, OTHER WALL TYPES</text>
<text x="288.1" y="194.9">RETAINING WALL TYPE 1SWB</text>
<text x="14.9" y="201.2">2.</text>
<text x="19.8" y="203.9">barrier or sound wall is 3'-0&quot;. The minimum vertical clearance is</text>
<text x="19.8" y="201.2">The minimum vertical clearance to top of wall supporting concrete</text>
<text x="288.1" y="200.2">SIMILAR</text>
<text x="19.8" y="206.6">1'-3&quot; without concrete barrier, or sound wall.</text>
<text x="354.6" y="207.5">SHEAR KEY</text>
<text x="14.9" y="211.9">3.</text>
<text x="19.8" y="214.6">to be cut.</text>
<text x="19.8" y="211.9">No more than one (1) rebar at the backfill side of stem is allowed</text>
<text x="268.4" y="213.1">BOTTOM OF FOOTING</text>
<text x="14.9" y="219.9">4.</text>
<text x="19.8" y="219.9">The maximum cored hole diameter is 8&quot;.</text>
<text x="14.9" y="225.2">5.</text>
<text x="19.8" y="227.9">wall layout line. After coring, paint exposed bar reinforcement ends</text>
<text x="19.8" y="225.2">Core through concrete stem. Cored hole must be normal to retaining</text>
<text x="19.8" y="233.2">asphalt felt building paper. Fill the space around the conduit with</text>
<text x="19.8" y="230.6">with inorganic zinc primer. Wrap the conduit with 2 layers of 15 lbs</text>
<text x="203.7" y="231">NO SCALE</text>
<text x="355.4" y="230.5">NO SCALE</text>
<text x="19.8" y="238.6">1 to 3.</text>
<text x="19.8" y="235.9">mortar having the proportion of cementitious material to sand being</text>
<text x="165.8" y="237.8">NOTE: Pullbox, FG and Shear Key not shown for clarity.</text>
<text x="14.9" y="243.9">6.</text>
<text x="19.8" y="243.9">Pull box, framing, steel, mounting hardware by others</text>
<text x="33.6" y="255.1">BRIDGE STANDARD DETAILS</text>
<text x="412.8" y="271.9">X</text>
<text x="420.7" y="271.9">X</text>
</g>
<g font-size="1.5">
<text x="42.2" y="260.4">JANUARY 2024</text>
<text x="310.7" y="258">XX-XXXX</text>
<text x="264.1" y="269.3">UNIT: XXXX</text>
<text x="313.6" y="269.4">COUNTY/ROUTE: XXX/XXX</text>
<text x="313.8" y="265">X.X</text>
<text x="264.1" y="271.8">PROJECT NUMBER &amp; PHASE: XXXXXXXXXX1</text>
<text x="313.9" y="272">CONTRACT No.: XX-XXXXX4</text>
</g>
<text font-size="1.4" x="406" y="39.5">CIVIL</text>
<g font-size="1.3">
<text x="354.1" y="23.7">REGISTERED CIVIL ENGINEER</text>
<text x="393.6" y="23.7">DATE</text>
<text x="409" y="29.7">X</text>
<text x="354.1" y="34.7">PLANS APPROVAL DATE</text>
<text x="409" y="33">X</text>
<text x="352.5" y="41.3">SHALL NOT BE RESPONSIBLE FOR THE ACCURACY OR</text>
<text x="352.5" y="39.1">THE STATE OF CALIFORNIA OR ITS OFFICERS OR AGENTS</text>
<text x="410.7" y="36.3">X</text>
<text x="352.5" y="43.6">COMPLETENESS OF SCANNED COPIES OF THIS PLAN SHEET.</text>
<text x="352.4" y="50.6">AND PROPER APPLICATION OF THE COMPONENT DESIGN AND ANY MODIFICATIONS SHOWN.</text>
<text x="352.4" y="48.3">THE REGISTERED CIVIL ENGINEER FOR THE PROJECT IS RESPONSIBLE FOR THE SELECTION</text>
<text x="62.8" y="263.4">a registered civil engineer in the State</text>
<text x="62.8" y="261.7">responsible charge of the Technical Owner,</text>
<text x="62.8" y="260">Details have been prepared under the</text>
<text x="62.8" y="258.2">The components of the Bridge Standard</text>
<text x="62.8" y="265.1">of California</text>
</g>
<g font-size="1.2">
<text x="352.5" y="9.2">Dist</text>
<text x="360.4" y="9.2">COUNTY</text>
<text x="374.7" y="9.2">ROUTE</text>
<text x="387.8" y="10">TOTAL PROJECT</text>
<text x="390.1" y="8.3">POST MILES</text>
<text x="408.6" y="8.3">SHEET</text>
<text x="410.2" y="10">No.</text>
<text x="416.5" y="10">SHEETS</text>
<text x="417.3" y="8.3">TOTAL</text>
</g>
<g font-size="1.1">
<text x="400.9" y="33.4">No.</text>
<text x="402.3" y="36.7">Exp.</text>
</g>
<g font-size="1">
<text x="404.1" y="23.3" transform="rotate(-31 404.1 23.3)">P</text>
<text x="405.1" y="22.7" transform="rotate(-20 405.1 22.7)">R</text>
<text x="406.1" y="22.3" transform="rotate(-15 406.1 22.3)">O</text>
<text x="407.3" y="22" transform="rotate(-10 407.3 22)">F</text>
<text x="408.4" y="21.8" transform="rotate(-4 408.4 21.8)">E</text>
<text x="409.5" y="21.8" transform="rotate(1 409.5 21.8)">S</text>
<text x="410.7" y="21.8" transform="rotate(12 410.7 21.8)">S</text>
<text x="412" y="22.1" transform="rotate(17 412 22.1)">I</text>
<text x="412.9" y="22.3" transform="rotate(22 412.9 22.3)">O</text>
<text x="413.9" y="22.8" transform="rotate(28 413.9 22.8)">N</text>
<text x="414.9" y="23.3" transform="rotate(33 414.9 23.3)">A</text>
<text x="399.6" y="29.6" transform="rotate(-74 399.6 29.6)">S</text>
<text x="399.9" y="28.5" transform="rotate(-69 399.9 28.5)">T</text>
<text x="400.3" y="27.5" transform="rotate(-63 400.3 27.5)">E</text>
<text x="400.9" y="26.4" transform="rotate(-53 400.9 26.4)">R</text>
<text x="401.5" y="25.5" transform="rotate(-47 401.5 25.5)">E</text>
<text x="402.3" y="24.7" transform="rotate(-42 402.3 24.7)">D</text>
<text x="415.9" y="24" transform="rotate(44 415.9 24)">L</text>
<text x="417.4" y="25.6" transform="rotate(55 417.4 25.6)">E</text>
<text x="418.1" y="26.6" transform="rotate(60 418.1 26.6)">N</text>
<text x="418.6" y="27.6" transform="rotate(65 418.6 27.6)">G</text>
<text x="419.2" y="28.9" transform="rotate(76 419.2 28.9)">I</text>
<text x="419.4" y="29.8" transform="rotate(81 419.4 29.8)">N</text>
<text x="399.3" y="31.8" transform="rotate(-85 399.3 31.8)">G</text>
<text x="399.4" y="33.1" transform="rotate(-96 399.4 33.1)">E</text>
<text x="399.4" y="30.5" transform="rotate(-79 399.4 30.5)">I</text>
<text x="399.6" y="34.2" transform="rotate(-101 399.6 34.2)">R</text>
<text x="419.5" y="33.1" transform="rotate(98 419.5 33.1)">R</text>
<text x="419.6" y="30.9" transform="rotate(87 419.6 30.9)">E</text>
<text x="419.6" y="32" transform="rotate(92 419.6 32)">E</text>
<text x="401" y="39.2" transform="rotate(46 401 39.2)">S</text>
<text x="401.7" y="39.9" transform="rotate(41 401.7 39.9)">T</text>
<text x="402.4" y="40.6" transform="rotate(37 402.4 40.6)">A</text>
<text x="403.2" y="41.1" transform="rotate(32 403.2 41.1)">T</text>
<text x="404" y="41.7" transform="rotate(27 404 41.7)">E</text>
<text x="415" y="41.6" transform="rotate(-34 415 41.6)">N</text>
<text x="416" y="40.9" transform="rotate(-38 416 40.9)">I</text>
<text x="416.6" y="40.5" transform="rotate(-43 416.6 40.5)">A</text>
<text x="405.7" y="42.4" transform="rotate(18 405.7 42.4)">O</text>
<text x="406.7" y="42.7" transform="rotate(13 406.7 42.7)">F</text>
<text x="408.6" y="43" transform="rotate(4 408.6 43)">C</text>
<text x="409.6" y="43.1" transform="rotate(-1 409.6 43.1)">A</text>
<text x="410.5" y="43" transform="rotate(-6 410.5 43)">L</text>
<text x="411.7" y="42.9" transform="rotate(-10 411.7 42.9)">I</text>
<text x="412.4" y="42.7" transform="rotate(-15 412.4 42.7)">F</text>
<text x="413.3" y="42.4" transform="rotate(-24 413.3 42.4)">O</text>
<text x="414.2" y="42.1" transform="rotate(-29 414.2 42.1)">R</text>
<text x="310.9" y="254.2">BRIDGE No.</text>
<text x="311.2" y="261.2">POST MILE</text>
<text x="13.4" y="269.6">Refer to: http://www.dot.ca.gov/hq/esc/techpubs/manual/</text>
<text x="140.3" y="269.2">DATE PLOTTED =&gt;</text>
<text x="158" y="269.2">20-DEC-2023</text>
<text x="174.7" y="269.2">TIME PLOTTED =&gt;</text>
<text x="192.1" y="269.2">09:57</text>
<text x="202.3" y="268.7">ORIGINAL SCALE</text>
<text x="347.4" y="269.3">DISREGARD PRINTS BEARING</text>
<text x="410.8" y="268.3">SHEET</text>
<text x="420.5" y="268.3">OF</text>
<text x="13.4" y="271">bridgemanuals/bridge-standard-detail-sheets/index.html</text>
<text x="140.3" y="271.3">FILE =&gt;</text>
<text x="149" y="271.3">20231220xs12-100_.dgn</text>
<text x="178.8" y="271.3">USERNAME =&gt;</text>
<text x="192.1" y="271.3">s155182</text>
<text x="202.8" y="271.9">REDUCED PLANS</text>
<text x="203.4" y="270.3">IN INCHES FOR</text>
<text x="218.8" y="272">0</text>
<text x="231.8" y="271.9">1</text>
<text x="244.2" y="272">2</text>
<text x="256.9" y="272">3</text>
<text x="347.4" y="270.9">EARLIER REVISION DATES</text>
</g>
<g font-size=".8">
<text x="21.8" y="263.2">FILE NO.</text>
<text x="43.8" y="263.2">APPROVAL DATE</text>
<text x="391.1" y="268.2">REVISION DATES</text>
</g>
</svg>
